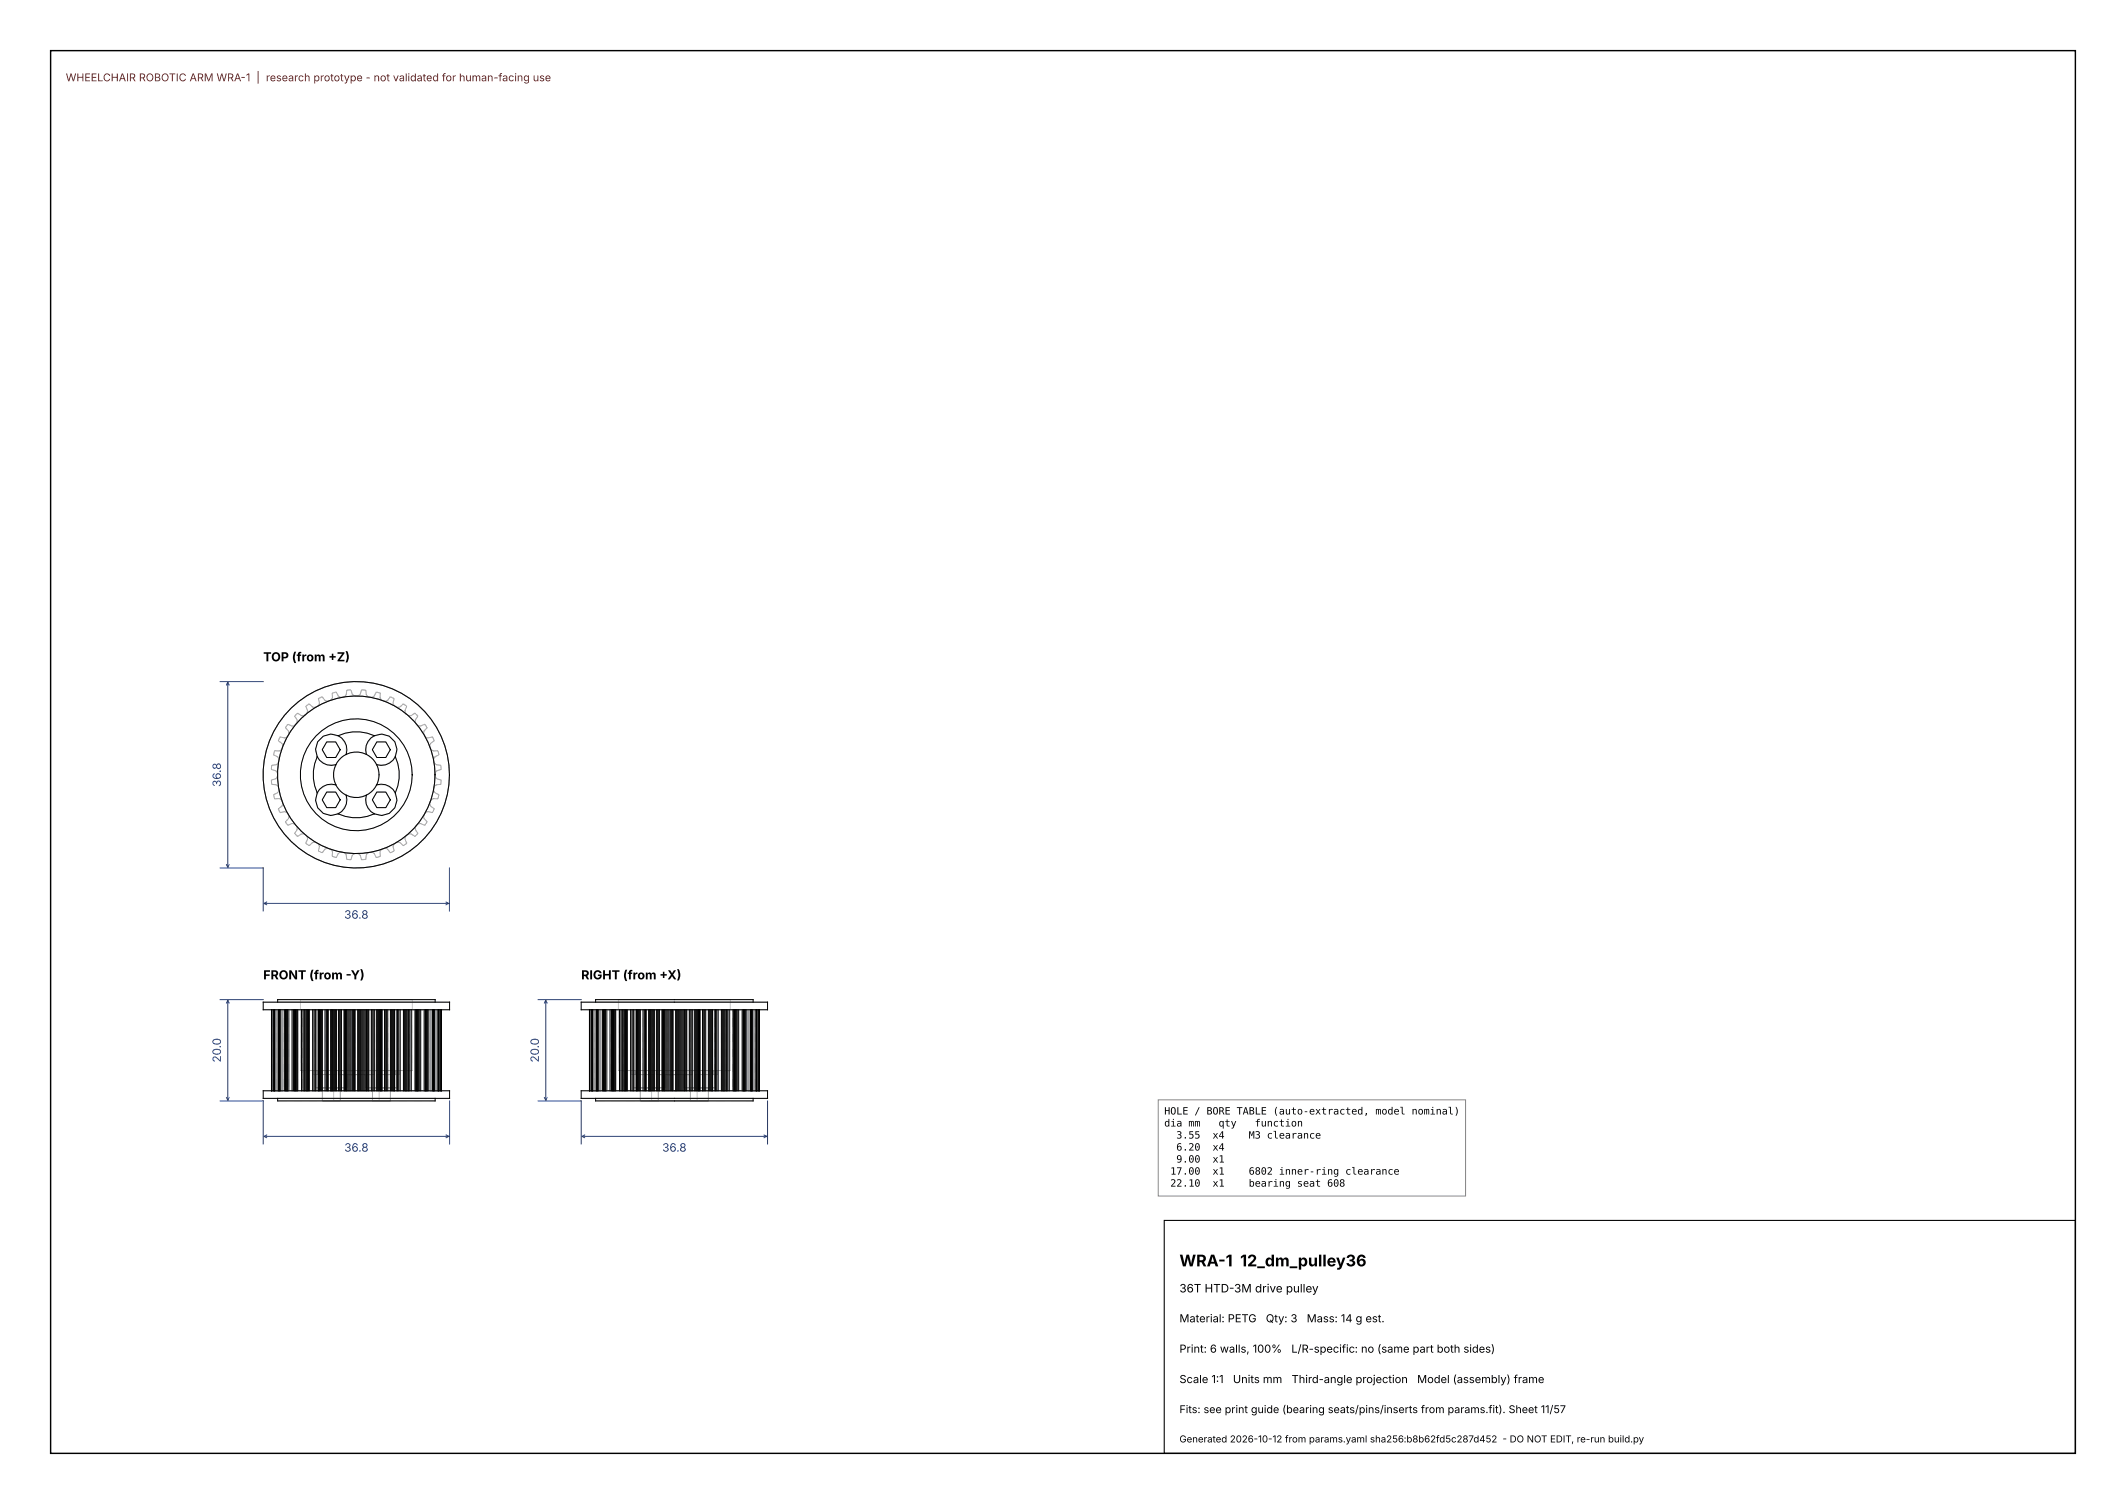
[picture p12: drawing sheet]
<svg xmlns="http://www.w3.org/2000/svg" width="420mm" height="297mm" viewBox="0 0 420 297" stroke-linecap="round" stroke-linejoin="round" font-family="sans-serif">
<path d="M10 10h400v277h-400z" fill="none" stroke="#000" stroke-width=".28"/>
<path d="M230 241h180v46h-180z" fill="none" stroke="#000" stroke-width=".21"/>
<g fill="none" stroke="#9a9a9a" stroke-width=".2">
<path d="M58.5 141.1l.3-.3 .7 .5 .7-.1 .5-.6 .1-.3-.4-.8 .7-.5 .6 .6 .3 .1 .8-.3 .3-.6-.2-.9 .6-.2 .2-.1 .5 .7 .6 .2 .8-.5 .1-.2-.1-.9 .8-.2 .4 .8 .6 .2 .8-.3 .2-.2 .1-.9 .8-.1 .3 .9 .5 .3 .9-.1 .2-.2 .2-.9 .9 .1 .1 .9 .1 .2 .8 .3 .6-.2 .4-.8 .8 .2v.9l.1 .2 .7 .5 .7-.2 .5-.7 .8 .3-.2 .9 .2 .6 .8 .3 .3-.1 .7-.6 .7 .5-.4 .8v.3l.6 .6 .6 .1 .8-.5 .3 .3 .3 .3-.5 .8v.6l.7 .6h.3l.8-.4 .5 .7-.6 .7-.1 .2 .3 .8 .6 .3 .8-.2 .3 .6 .1 .2-.7 .5-.2 .6 .4 .8 .3 .1 .9-.1 .2 .9-.8 .4-.2 .5 .3 .8 .2 .2 .9 .1 .1 .9-.9 .2-.4 .5 .2 .9 .2 .2 .9 .2-.1 .9-.9 .1-.2 .1-.3 .9 .2 .5 .8 .4-.2 .9-.9-.1-.3 .1-.4 .8 .2 .6 .7 .5-.4 .8-.8-.2-.6 .3-.3 .8 .1 .2 .6 .7-.5 .7-.8-.4h-.3l-.7 .6v.6l.5 .8-.3 .3-.3 .3-.8-.5-.6 .1-.6 .6v.3l.4 .8-.7 .5-.7-.6-.3-.1-.8 .3-.2 .6 .2 .8-.6 .3-.2 .1-.5-.7-.7-.2-.7 .5-.1 .2v.9l-.8 .2-.4-.8-.2-.1h-.9l-.4 .4-.1 .9-.9 .1-.2-.9-.6-.3-.8 .1-.2 .2-.3 .9-.8-.1-.1-.9-.5-.4h-.8l-.3 .1-.4 .8-.8-.2 .1-.9-.1-.2-.8-.5-.6 .2-.5 .7-.8-.4 .2-.8-.1-.3-.6-.6-.7 .1-.6 .6-.7-.5 .4-.8-.1-.3-.5-.6-.7-.1-.7 .5-.3-.3-.3-.3 .5-.8-.1-.6-.6-.6h-.3l-.8 .4-.5-.7 .6-.7 .1-.2-.3-.8-.6-.3-.9 .2-.2-.6-.1-.2 .7-.5 .2-.6-.5-.8-.2-.1-.9 .1-.3-.9 .8-.4 .2-.2v-.9l-.4-.4-.9-.1-.1-.9 .9-.2 .3-.5-.1-.9-.2-.2-.9-.2 .1-.9 .9-.1 .4-.5v-.8l-.2-.2-.8-.4 .3-.9 .9 .1 .2-.1 .5-.8-.2-.6-.7-.5 .3-.8 .9 .2h.3l.5-.7v-.6l-.6-.7 .5-.7 .8 .4h.3l.6-.6 .1-.6-.5-.8zM62.7 149.4a8.5 8.5 0 0 0 0 7.2M64.5 156.4h1.8l.9 1.5-.9 1.6h-1.8l-.8-1.6zM64.5 146.5h1.8l.9 1.5-.9 1.6h-1.8l-.8-1.6zM66.3 155a3.1 3.1 0 0 0-4 2.6 3.1 3.1 0 0 0 3.4 3.4 3.1 3.1 0 0 0 2.7-4M66.8 145.3a8.5 8.5 0 0 1 7.1 0M68.4 149a3.1 3.1 0 0 0-2.7-4 3.1 3.1 0 0 0-3.4 3.4 3.1 3.1 0 0 0 4 2.6M72.4 149a3.1 3.1 0 0 1 2.6-4 3.1 3.1 0 0 1 3.4 3.4 3.1 3.1 0 0 1-4 2.6M74.4 155a3.1 3.1 0 0 1 4 2.6 3.1 3.1 0 0 1-3.4 3.4 3.1 3.1 0 0 1-2.6-4M74.4 156.4h1.8l.9 1.5-.9 1.6h-1.8l-.8-1.6zM74.4 146.5h1.8l.9 1.5-.9 1.6h-1.8l-.8-1.6zM78.1 149.4a8.5 8.5 0 0 1 0 7.2"/>
<path d="M66.8 160.7a8.5 8.5 0 0 0 7.1 0M52 197.9h36.8M52 199.4h36.8M53.7 199.4v16M54.1 199.4v16M54.2 199.4v16M54.3 199.4v16M54.5 199.4v16M54.6 199.4v16M54.7 199.4v16M54.8 199.4v16M54.9 197.4h31.1"/>
<path d="M54.9 197.9h31.1M54.9 199.4v16M54.9 199.4h.1M55 199.4v16M55 199.4l.1 16zM55.2 199.4v16M55.3 199.4v16M55.4 199.4v16M55.6 199.4v16M55.7 199.4h.2l-.1 16h-.1zM55.9 199.4v16M56.2 199.4v16"/>
<path d="M56.4 199.4v16M56.5 199.4v16M56.6 199.4v16M56.7 199.4v16M56.8 199.4v16M56.8 199.4h.3l-.1 16h-.2zM56.9 199.4v16M57.1 199.4v16M57.7 199.4v16M58 199.4v16M58.2 199.4v16M58.3 199.4h.4v16h-.4z"/>
<path d="M58.4 199.4v16M58.5 199.4v16M58.7 199.4v16M58.8 199.4v16M59.4 197.4h22.1v14h-22.1zM59.6 199.4v16M59.9 199.4v16M60.1 199.4v16M60.2 199.4h.4v16h-.4M60.2 199.4h-6.6v16h6.6M60.2 199.4v16M60.7 199.4v16"/>
<path d="M60.8 199.4v16M60.9 199.4v16M61.1 199.4v16M61.8 199.4v16M62 199.4v16M62.3 199.4v16M62.4 199.4h.5M62.4 199.4h-2v16h2M62.4 199.4v16M62.9 199.4h1.9M62.9 199.4v16M63.1 199.4v16"/>
<path d="M63.3 199.4v16M63.5 199.4v16M63.7 199.4v18h3.5v-2.6h-3.5M64.2 199.4v16M64.5 199.4v16M64.7 199.4v16M64.8 199.4h.5M64.8 199.4v16M65.3 199.4h2.2M65.3 199.4v16M65.4 199.4v16M65.6 199.4v16"/>
<path d="M65.7 199.4v16M65.9 199.4v16M66.1 199.4v16M66.3 199.4v16M66.5 199.4v16M66.9 199.4v16M67.1 199.4v16M67.3 199.4v16M67.5 199.4h.5M67.5 199.4v16M68 199.4h2.2M68 199.4v16"/>
<path d="M68.1 199.4v16M68.3 199.4v16M68.4 199.4v16M68.5 199.4v16M68.7 199.4v16M68.9 199.4v16M69.2 199.4v16M69.4 199.4v16M69.6 199.4v16M69.8 199.4v16M70 199.4v16M70.2 199.4h.5"/>
<path d="M70.2 199.4v16M70.7 199.4h2.2M70.7 199.4v16M70.8 199.4v16M71 199.4v16M71.2 199.4v16M71.5 199.4v16M71.7 199.4v16M71.9 199.4v16M72.1 199.4v16M72.3 199.4v16M72.4 199.4v16"/>
<path d="M72.6 199.4v16M72.7 199.4v16M72.9 199.4h.5M72.9 199.4v16M73.4 199.4h2.1M73.4 199.4v16M73.5 199.4v16M73.7 199.4v16M74 199.4v16M74.4 199.4v16M74.6 199.4v16M74.8 199.4v16"/>
<path d="M75 199.4v16M75.1 199.4v16M75.2 199.4v16M75.4 199.4v16M75.5 199.4h.5M75.5 199.4v16M76 199.4h2M76 199.4v16M76.1 199.4v16M76.3 199.4v16M76.6 199.4v16M77.1 199.4v18h-3.5v-2.6h3.5"/>
<path d="M77.3 199.4v16M77.5 199.4v16M77.7 199.4v16M77.8 199.4v16M77.9 199.4v16M78 199.4h.4M78 199.4v16M78.4 199.4h2v16h-2M78.4 199.4v16M78.5 199.4v16M78.8 199.4v16M79.1 199.4v16"/>
<path d="M79.7 199.4v16M79.9 199.4v16M80 199.4v16M80.1 199.4v16M80.6 199.4h-.4v16h.4M80.6 199.4h6.6v16h-6.6M80.6 199.4v16M80.7 199.4v16M81 199.4v16M81.2 199.4v16M82 199.4v16M82.1 199.4v16"/>
<path d="M82.2 199.4h.3v16h-.3zM82.3 199.4v16M82.4 199.4v16M82.6 199.4v16M82.8 199.4v16M83.1 199.4v16M83.7 199.4v16M83.8 199.4h.2v16h-.2zM83.8 199.4v16M83.9 199.4v16M84.1 199.4v16M84.2 199.4v16"/>
<path d="M84.3 199.4v16M84.4 199.4v16M84.6 199.4v16M84.9 199.4h.2v16h-.2zM85.2 199.4v16M85.4 199.4v16M85.5 199.4v16M85.6 199.4v16M85.7 199.4l.1 16zM85.7 199.4v16M85.8 199.4v16M85.9 199.4v16"/>
<path d="M86 199.4h.1M86 199.4v16M86.1 199.4v16M86.2 199.4v16M86.3 199.4v16M86.5 199.4v16M86.6 199.4v16M86.7 199.4v16M87.1 199.4v16M114.8 197.9h36.8M114.8 199.4h36.8M116.5 199.4v16"/>
<path d="M116.9 199.4v16M117 199.4v16M117.1 199.4v16M117.3 199.4v16M117.4 199.4v16M117.5 199.4v16M117.6 199.4v16M117.7 197.4h31.1M117.7 197.9h31.1zM117.7 199.4h.1M117.7 199.4v16M117.8 199.4v16"/>
<path d="M117.9 199.4v16zM117.9 199.4v16M118 199.4v16M118.1 199.4v16M118.2 199.4v16M118.3 199.4v16M118.4 199.4v16M118.5 199.4h.2v16h-.2zM119 199.4v16M119.2 199.4v16M119.3 199.4v16M119.5 199.4v16"/>
<path d="M119.6 199.4v16M119.6 199.4h.3v16h-.3zM119.7 199.4v16M119.8 199.4v16M119.9 199.4v16M120.5 199.4v16M120.8 199.4v16M121 199.4v16M121.1 199.4h.4v16h-.4zM121.2 199.4v16M121.3 199.4v16M121.5 199.4v16"/>
<path d="M121.6 199.4v16M122.2 197.4h22.1M122.2 197.4v14M122.4 199.4v16M122.7 199.4v16M122.9 199.4v16M123 199.4h.4v16h-.4M123 199.4h-6.6v16h6.6M123 199.4v16M123.5 199.4v16M123.6 199.4v16M123.8 199.4v16"/>
<path d="M123.9 199.4v16M124.6 199.4v16M124.9 199.4v16M125.1 199.4v16M125.2 199.4h.5M125.2 199.4h-2v16h2M125.2 199.4v16M125.7 199.4h2M125.7 199.4v16M125.9 199.4v16M126.1 199.4v16M126.3 199.4v16"/>
<path d="M126.5 199.4v18M127 199.4v16M127.3 199.4v16M127.5 199.4v16M127.7 199.4h.4M127.7 199.4v16M128.1 199.4h2.2M128.1 199.4v16M128.3 199.4v16M128.4 199.4v16M128.5 199.4v16M128.7 199.4v16"/>
<path d="M128.9 199.4v16M129.1 199.4v16M129.3 199.4v16M129.7 199.4v16M129.9 199.4v16M130.1 199.4v16M130.3 199.4h.5M130.3 199.4v16M130.8 199.4h2.2M130.8 199.4v16M130.9 199.4v16M131.1 199.4v16"/>
<path d="M131.2 199.4v16M131.3 199.4v16M131.5 199.4v16M131.8 199.4v16M132 199.4v16M132.2 199.4v16M132.4 199.4v16M132.6 199.4v16M132.8 199.4v16M133 199.4h.5M133 199.4v16M133.5 199.4h2.2"/>
<path d="M133.5 199.4v16M133.6 199.4v16M133.8 199.4v16M134 199.4v16M134.3 199.4v16M134.5 199.4v16M134.7 199.4v16M134.9 199.4v16M135.1 199.4v16M135.2 199.4v16M135.4 199.4v16M135.5 199.4v16"/>
<path d="M135.7 199.4h.5M135.7 199.4v16M136.2 199.4h2.1M136.2 199.4v16M136.3 199.4v16M136.5 199.4v16M136.8 199.4v16M137.2 199.4v16M137.4 199.4v16M137.6 199.4v16M137.8 199.4v16M137.9 199.4v16"/>
<path d="M138 199.4v16M138.2 199.4v16M138.3 199.4h.5M138.3 199.4v16M138.8 199.4h2M138.8 199.4v16M138.9 199.4v16M139.1 199.4v16M139.4 199.4v16M139.9 199.4v18M140.1 199.4v16M140.3 199.4v16"/>
<path d="M140.5 199.4v16M140.6 199.4v16M140.7 199.4v16M140.8 199.4h.4M140.8 199.4v16M141.2 199.4h2v16h-2M141.2 199.4v16M141.4 199.4v16M141.6 199.4v16M141.9 199.4v16M142.5 199.4v16M142.7 199.4v16"/>
<path d="M142.8 199.4v16M142.9 199.4v16M143 199.4v16M143.4 199.4h-.4v16h.4M143.4 199.4h6.6v16h-6.6M143.4 199.4v16M143.5 199.4v16M143.8 199.4v16M144.1 199.4v16M144.3 197.4v14M144.8 199.4v16M144.9 199.4v16"/>
<path d="M145 199.4h.3v16h-.3zM145.1 199.4v16M145.3 199.4v16M145.4 199.4v16M145.6 199.4v16M145.9 199.4v16M146.5 199.4v16M146.6 199.4h.2v16h-.2zM146.6 199.4v16M146.7 199.4v16M146.9 199.4v16M147 199.4v16"/>
<path d="M147.1 199.4v16M147.2 199.4v16M147.4 199.4v16M147.8 199.4h.1v16h-.2zM148 199.4v16M148.2 199.4v16M148.3 199.4v16M148.4 199.4v16M148.5 199.4v16M148.5 199.4l.1 16zM148.7 199.4v16M148.8 199.4v16"/>
<path d="M148.8 199.4h.1M148.9 199.4v16M149 199.4v16M149.1 199.4v16M149.3 199.4v16M149.4 199.4v16M149.5 199.4v16M149.6 199.4v16M149.9 199.4v16M52 215.4h36.8M52 216.9h36.8M54.9 216.9h31.1"/>
<path d="M54.9 217.4h31.1M54.9 215.4h.1M62.4 214.8h4M62.4 214.8h6.2M62.4 211.4h.3M62.4 211.4h11.6M62.4 211.4v3.4M62.4 215.4h.5M62.7 212.2h3.7M62.7 211.4h-.8v.8h.8M62.7 211.4v.8M62.9 215.4h1.9"/>
<path d="M64.8 215.4h.5M65.3 215.4h2.2M66.4 212.2h-.5v5.2h9v-5.2h-.5M66.4 214.8h2.2M66.4 212.2v2.6M67.5 215.4h.5M68 215.4h2.2M68.6 212.2h-.2h4h-.1M68.6 212.2h-1.7h7.1M68.6 212.2v2.6M70.2 215.4h.5M70.7 215.4h2.2"/>
<path d="M72.3 214.8h2.1M72.3 214.8h6.2M72.3 212.2h1.7M72.3 212.2v2.6M72.9 215.4h.5M73.4 215.4h2.1M74 211.4h4.5M74 211.4v.8M74.4 214.8h4.1M74.4 212.2h3.7M74.4 212.2v2.6M75.5 215.4h.5"/>
<path d="M76 215.4h2M78 215.4h.4M78.1 211.4h.4M78.1 211.4h.8v.8h-.8M78.1 211.4v.8M78.5 211.4v3.4M86 215.4h.1M114.8 215.4h36.8M114.8 216.9h36.8M117.7 216.9h31.1zM117.7 217.4h31.1M117.7 215.4h.1"/>
<path d="M122.2 211.4h22.1M125.2 214.8h4M125.2 214.8h6.2M125.2 211.4h.3M125.2 211.4h4.5M125.2 211.4v3.4M125.2 215.4h.5M125.5 212.2h3.7M125.5 211.4h-.8v.8h.8M125.5 211.4v.8M125.7 215.4h2M126.5 217.4h3.5"/>
<path d="M126.5 214.8h3.5zM127.7 215.4h.4M128.1 215.4h2.2M128.7 217.4h9M129.2 214.8h2.2M129.2 212.2h-.5v5.2M129.2 212.2v2.6M129.7 211.4h11.6M129.7 212.2h7.1h-1.7M129.7 212.2h1.7M129.7 211.4v.8M130 214.8v2.6"/>
<path d="M130.3 215.4h.5M130.8 215.4h2.2M131.2 212.2h4M131.2 212.2h.2M131.4 212.2v2.6M133 215.4h.5M133.5 215.4h2.2M135.1 214.8h2.2M135.1 214.8h6.2M135.1 212.2h.1M135.1 212.2v2.6M135.7 215.4h.5"/>
<path d="M136.2 215.4h2.1M136.4 217.4h3.5M136.4 214.8h3.5zM136.4 214.8v2.6M137.3 214.8h4M137.3 212.2h3.6M137.3 212.2h.4v5.2M137.3 212.2v2.6M138.3 215.4h.5M138.8 215.4h2M140.8 215.4h.4M140.9 211.4h.4"/>
<path d="M140.9 211.4h.8v.8h-.8M140.9 211.4v.8M141.3 211.4v3.4M148.8 215.4h.1"/>
<circle cx="70.4" cy="153" r="4.5"/>
<circle cx="70.4" cy="153" r="18.4"/>
<circle cx="70.4" cy="153" r="15.6"/>
<circle cx="70.4" cy="153" r="11.1"/>
</g>
<g fill="none" stroke="#000" stroke-width=".2">
<path d="M62.7 156.6a3.1 3.1 0 0 0 .5 3.5 3.1 3.1 0 0 0 3.6 .6M62.7 149.4a3.1 3.1 0 0 0 3.6 1.6M62.7 149.4a8.5 8.5 0 0 0 0 7.2M64.5 146.5h1.8l.9 1.5-.9 1.6h-1.8l-.8-1.6zM64.5 156.4h1.8l.9 1.5-.9 1.6h-1.8l-.8-1.6zM66.3 155a3.1 3.1 0 0 0-3.6 1.6M66.3 151a4.5 4.5 0 0 0 0 4M66.3 155a4.5 4.5 0 0 0 2.1 2M66.8 145.3a3.1 3.1 0 0 0-3.6 .6 3.1 3.1 0 0 0-.5 3.5M66.8 145.3a3.1 3.1 0 0 1 1.6 3.7M66.8 145.3a8.5 8.5 0 0 1 7.1 0M68.4 157a4.5 4.5 0 0 0 4 0"/>
<path d="M68.4 157a3.1 3.1 0 0 1-1.6 3.7M68.4 149a4.5 4.5 0 0 0-2.1 2M68.4 149a4.5 4.5 0 0 1 4 0M72.4 149a4.5 4.5 0 0 1 2 2M72.4 157a3.1 3.1 0 0 0 1.5 3.7M73.9 145.3a3.1 3.1 0 0 0-1.5 3.7M73.9 145.3a3.1 3.1 0 0 1 3.6 .6 3.1 3.1 0 0 1 .6 3.5M74.4 151a4.5 4.5 0 0 1 0 4M74.4 155a3.1 3.1 0 0 1 3.7 1.6M74.4 155a4.5 4.5 0 0 1-2 2M74.4 146.5h1.8l.9 1.5-.9 1.6h-1.8l-.8-1.6zM74.4 156.4h1.8l.9 1.5-.9 1.6h-1.8l-.8-1.6z"/>
<path d="M78.1 149.4a3.1 3.1 0 0 1-3.7 1.6M78.1 156.6a3.1 3.1 0 0 1-.6 3.5 3.1 3.1 0 0 1-3.6 .6M78.1 149.4a8.5 8.5 0 0 1 0 7.2M66.8 160.7a8.5 8.5 0 0 0 7.1 0M52 197.9h36.8v1.5h-36.8zM53.6 199.4v16M53.7 199.4v16M54.1 199.4v16M54.2 199.4v16M54.3 199.4v16M54.9 197.9v-.5h31.1v.5M55 199.4v16"/>
<path d="M55.1 199.4v16M55.2 199.4v16M55.3 199.4v16M55.4 199.4v16M56.2 199.4v16M56.4 199.4v16M56.5 199.4v16M56.6 199.4v16M56.8 199.4v16M56.9 199.4v16M57.7 199.4v16M58 199.4v16"/>
<path d="M58.2 199.4v16M58.4 199.4v16M58.5 199.4v16M58.7 199.4v16M58.8 199.4v16M59.6 199.4v16M59.9 199.4v16M60.1 199.4v16M60.2 199.4v16M60.4 199.4v16M60.6 199.4v16M60.8 199.4v16"/>
<path d="M60.9 199.4v16M61.1 199.4v16M61.8 199.4v16M62 199.4v16M62.3 199.4v16M62.4 199.4v16M62.9 199.4v16M63.1 199.4v16M63.3 199.4v16M63.5 199.4v16M63.7 199.4v16M64.2 199.4v16"/>
<path d="M64.5 199.4v16M64.7 199.4v16M64.8 199.4v16M65.3 199.4v16M65.4 199.4v16M65.6 199.4v16M65.7 199.4v16M65.9 199.4v16M66.1 199.4v16M66.3 199.4v16M66.5 199.4v16M66.9 199.4v16"/>
<path d="M67.1 199.4v16M67.3 199.4v16M67.5 199.4v16M68 199.4v16M68.1 199.4v16M68.3 199.4v16M68.4 199.4v16M68.5 199.4v16M68.7 199.4v16M68.9 199.4v16M69.2 199.4v16M69.4 199.4v16"/>
<path d="M69.6 199.4v16M69.8 199.4v16M70 199.4v16M70.2 199.4v16M70.7 199.4v16M70.8 199.4v16M71 199.4v16M71.2 199.4v16M71.5 199.4v16M71.7 199.4v16M71.9 199.4v16M72.1 199.4v16"/>
<path d="M72.3 199.4v16M72.4 199.4v16M72.6 199.4v16M72.7 199.4v16M72.9 199.4v16M73.4 199.4v16M73.5 199.4v16M73.7 199.4v16M74 199.4v16M74.4 199.4v16M74.6 199.4v16M74.8 199.4v16"/>
<path d="M75 199.4v16M75.2 199.4v16M75.4 199.4v16M75.5 199.4v16M76 199.4v16M76.1 199.4v16M76.3 199.4v16M76.6 199.4v16M77.1 199.4v16M77.3 199.4v16M77.5 199.4v16M77.7 199.4v16"/>
<path d="M77.9 199.4v16M78 199.4v16M78.4 199.4v16M78.5 199.4v16M78.8 199.4v16M79.1 199.4v16M79.7 199.4v16M79.9 199.4v16M80 199.4v16M80.2 199.4v16M80.4 199.4v16M80.6 199.4v16"/>
<path d="M80.7 199.4v16M81 199.4v16M81.2 199.4v16M82 199.4v16M82.1 199.4v16M82.3 199.4v16M82.4 199.4v16M82.6 199.4v16M82.8 199.4v16M83.1 199.4v16M83.9 199.4v16M84.1 199.4v16"/>
<path d="M84.2 199.4v16M84.3 199.4v16M84.4 199.4v16M84.6 199.4v16M85.5 199.4v16M85.6 199.4v16M85.7 199.4v16M85.8 199.4v16M86.5 199.4v16M86.6 199.4v16M86.7 199.4v16M87.1 199.4v16"/>
<path d="M87.2 199.4v16M114.8 197.9h36.8v1.5h-36.8zM116.4 199.4v16M116.5 199.4v16M116.9 199.4v16M117 199.4v16M117.1 199.4v16M117.7 197.9v-.5h31.1v.5M117.8 199.4v16M117.9 199.4v16M118 199.4v16M118.1 199.4v16"/>
<path d="M118.2 199.4v16M119 199.4v16M119.2 199.4v16M119.3 199.4v16M119.5 199.4v16M119.6 199.4v16M119.7 199.4v16M120.5 199.4v16M120.8 199.4v16M121 199.4v16M121.2 199.4v16M121.3 199.4v16"/>
<path d="M121.5 199.4v16M121.6 199.4v16M122.4 199.4v16M122.7 199.4v16M122.9 199.4v16M123 199.4v16M123.2 199.4v16M123.4 199.4v16M123.6 199.4v16M123.8 199.4v16M123.9 199.4v16M124.6 199.4v16"/>
<path d="M124.9 199.4v16M125.1 199.4v16M125.2 199.4v16M125.7 199.4v16M125.9 199.4v16M126.1 199.4v16M126.3 199.4v16M126.5 199.4v16M127 199.4v16M127.3 199.4v16M127.5 199.4v16M127.7 199.4v16"/>
<path d="M128.1 199.4v16M128.3 199.4v16M128.4 199.4v16M128.5 199.4v16M128.7 199.4v16M128.9 199.4v16M129.1 199.4v16M129.3 199.4v16M129.7 199.4v16M129.9 199.4v16M130.1 199.4v16M130.3 199.4v16"/>
<path d="M130.8 199.4v16M130.9 199.4v16M131.1 199.4v16M131.2 199.4v16M131.3 199.4v16M131.5 199.4v16M131.8 199.4v16M132 199.4v16M132.2 199.4v16M132.4 199.4v16M132.6 199.4v16M132.8 199.4v16"/>
<path d="M133 199.4v16M133.5 199.4v16M133.6 199.4v16M133.8 199.4v16M134 199.4v16M134.3 199.4v16M134.5 199.4v16M134.7 199.4v16M134.9 199.4v16M135.1 199.4v16M135.2 199.4v16M135.4 199.4v16"/>
<path d="M135.5 199.4v16M135.7 199.4v16M136.2 199.4v16M136.3 199.4v16M136.5 199.4v16M136.8 199.4v16M137.2 199.4v16M137.4 199.4v16M137.6 199.4v16M137.8 199.4v16M138 199.4v16M138.2 199.4v16"/>
<path d="M138.3 199.4v16M138.8 199.4v16M138.9 199.4v16M139.1 199.4v16M139.4 199.4v16M139.9 199.4v16M140.1 199.4v16M140.3 199.4v16M140.5 199.4v16M140.7 199.4v16M140.8 199.4v16M141.2 199.4v16"/>
<path d="M141.4 199.4v16M141.6 199.4v16M141.9 199.4v16M142.5 199.4v16M142.7 199.4v16M142.9 199.4v16M143 199.4v16M143.2 199.4v16M143.4 199.4v16M143.5 199.4v16M143.8 199.4v16M144.1 199.4v16"/>
<path d="M144.8 199.4v16M145 199.4v16M145.1 199.4v16M145.3 199.4v16M145.4 199.4v16M145.6 199.4v16M145.9 199.4v16M146.7 199.4v16M146.9 199.4v16M147 199.4v16M147.1 199.4v16M147.2 199.4v16"/>
<path d="M147.4 199.4v16M148.3 199.4v16M148.4 199.4v16M148.5 199.4v16M148.6 199.4v16M149.3 199.4v16M149.4 199.4v16M149.5 199.4v16M149.6 199.4v16M149.9 199.4v16M150 199.4v16M52 215.4h36.8v1.5h-36.8z"/>
<path d="M54.9 216.9v.5h31.1v-.5M114.8 215.4h36.8v1.5h-36.8zM117.7 216.9v.5h31.1v-.5"/>
<circle cx="70.4" cy="153" r="18.4"/>
<circle cx="70.4" cy="153" r="15.6"/>
<circle cx="70.4" cy="153" r="11.1"/>
</g>
<g fill="none" stroke="#1a3b8a" stroke-width=".2">
<path d="M43.5 134.6h8.5M44.7 135.3l.3-.6 .3 .6M45 134.7v36.6M43.5 171.4h8.5v8.5M44.7 170.7l.3 .6 .3-.6M52.1 178.4h36.6M52.7 178.1l-.6 .3 .6 .3M88.1 178.1l.6 .3-.6 .3M88.8 171.4v8.5M43.5 197.4h8.5M44.7 198.1l.3-.6 .3 .6M45 197.5v19.8"/>
<path d="M106.3 197.4h8.5M107.5 198.1l.3-.6 .3 .6M107.8 197.5v19.8M43.5 217.4h8.5v8.5M44.7 216.7l.3 .6 .3-.6M88.8 217.4v8.5M106.3 217.4h8.5v8.5M107.5 216.7l.3 .6 .3-.6M151.6 217.4v8.5M52.1 224.4h36.6M52.7 224.1l-.6 .3 .6 .3M88.1 224.1l.6 .3-.6 .3"/>
<path d="M115 224.4h36.5M115.5 224.1l-.5 .3 .5 .3M150.9 224.1l.6 .3-.6 .3"/>
</g>
<path d="M228.8 217.2h60.7v19h-60.7z" fill="#fff" stroke="#888" stroke-width=".2"/>
<text font-size="3.2" x="233" y="250.1">WRA-1 12_dm_pulley36</text>
<g font-size="2.5">
<text x="52" y="130.6">TOP (from +Z)</text>
<text x="52" y="193.4">FRONT (from -Y)</text>
<text x="114.8" y="193.4">RIGHT (from +X)</text>
</g>
<g font-size="2.3" fill="#1a3b8a">
<text x="43.6" y="155.4" transform="rotate(-90 43.6 155.4)">36.8</text>
<text x="68" y="181.4">36.8</text>
<text x="43.6" y="209.8" transform="rotate(-90 43.6 209.8)">20.0</text>
<text x="106.5" y="209.8" transform="rotate(-90 106.5 209.8)">20.0</text>
<text x="68" y="227.4">36.8</text>
<text x="130.8" y="227.4">36.8</text>
</g>
<text font-size="2.3" x="233" y="255.2">36T HTD-3M drive pulley</text>
<g font-size="2.2">
<text x="233" y="261.1">Material: PETG</text>
<text x="250.1" y="261.1">Qty: 3</text>
<text x="258.1" y="261.1">Mass: 14 g est.</text>
<text x="233" y="267.1">Print: 6 walls, 100%</text>
<text x="255.1" y="267.1">L/R-specific: no (same part both sides)</text>
<text x="233" y="273.1">Scale 1:1</text>
<text x="243.6" y="273.1">Units mm</text>
<text x="255.2" y="273.1">Third-angle projection</text>
<text x="280" y="273.1">Model (assembly) frame</text>
</g>
<text font-size="2.1" fill="#a01010" x="13" y="16.1">WHEELCHAIR ROBOTIC ARM WRA-1 | research prototype - not validated for human-facing use</text>
<text font-size="2.1" x="233" y="279.1">Fits: see print guide (bearing seats/pins/inserts from params.fit). Sheet 11/57</text>
<g font-size="2">
<text x="230" y="220.1">HOLE / BORE TABLE (auto-extracted, model nominal)</text>
<text x="230" y="222.5">dia mm</text>
<text x="232.4" y="224.8">3.55</text>
<text x="232.4" y="227.2">6.20</text>
<text x="239.5" y="224.8">x4</text>
<text x="239.5" y="227.2">x4</text>
<text x="240.7" y="222.5">qty</text>
<text x="246.7" y="224.8">M3 clearance</text>
<text x="247.9" y="222.5">function</text>
<text x="231.2" y="232">17.00</text>
<text x="232.4" y="229.6">9.00</text>
<text x="239.5" y="229.6">x1</text>
<text x="239.5" y="232">x1</text>
<text x="246.7" y="232">6802 inner-ring clearance</text>
<text x="231.2" y="234.3">22.10</text>
<text x="239.5" y="234.3">x1</text>
<text x="246.7" y="234.3">bearing seat 608</text>
</g>
<text font-size="1.9" x="233" y="284.8">Generated 2026-10-12 from params.yaml sha256:b8b62fd5c287d452 - DO NOT EDIT, re-run build.py</text>
</svg>
